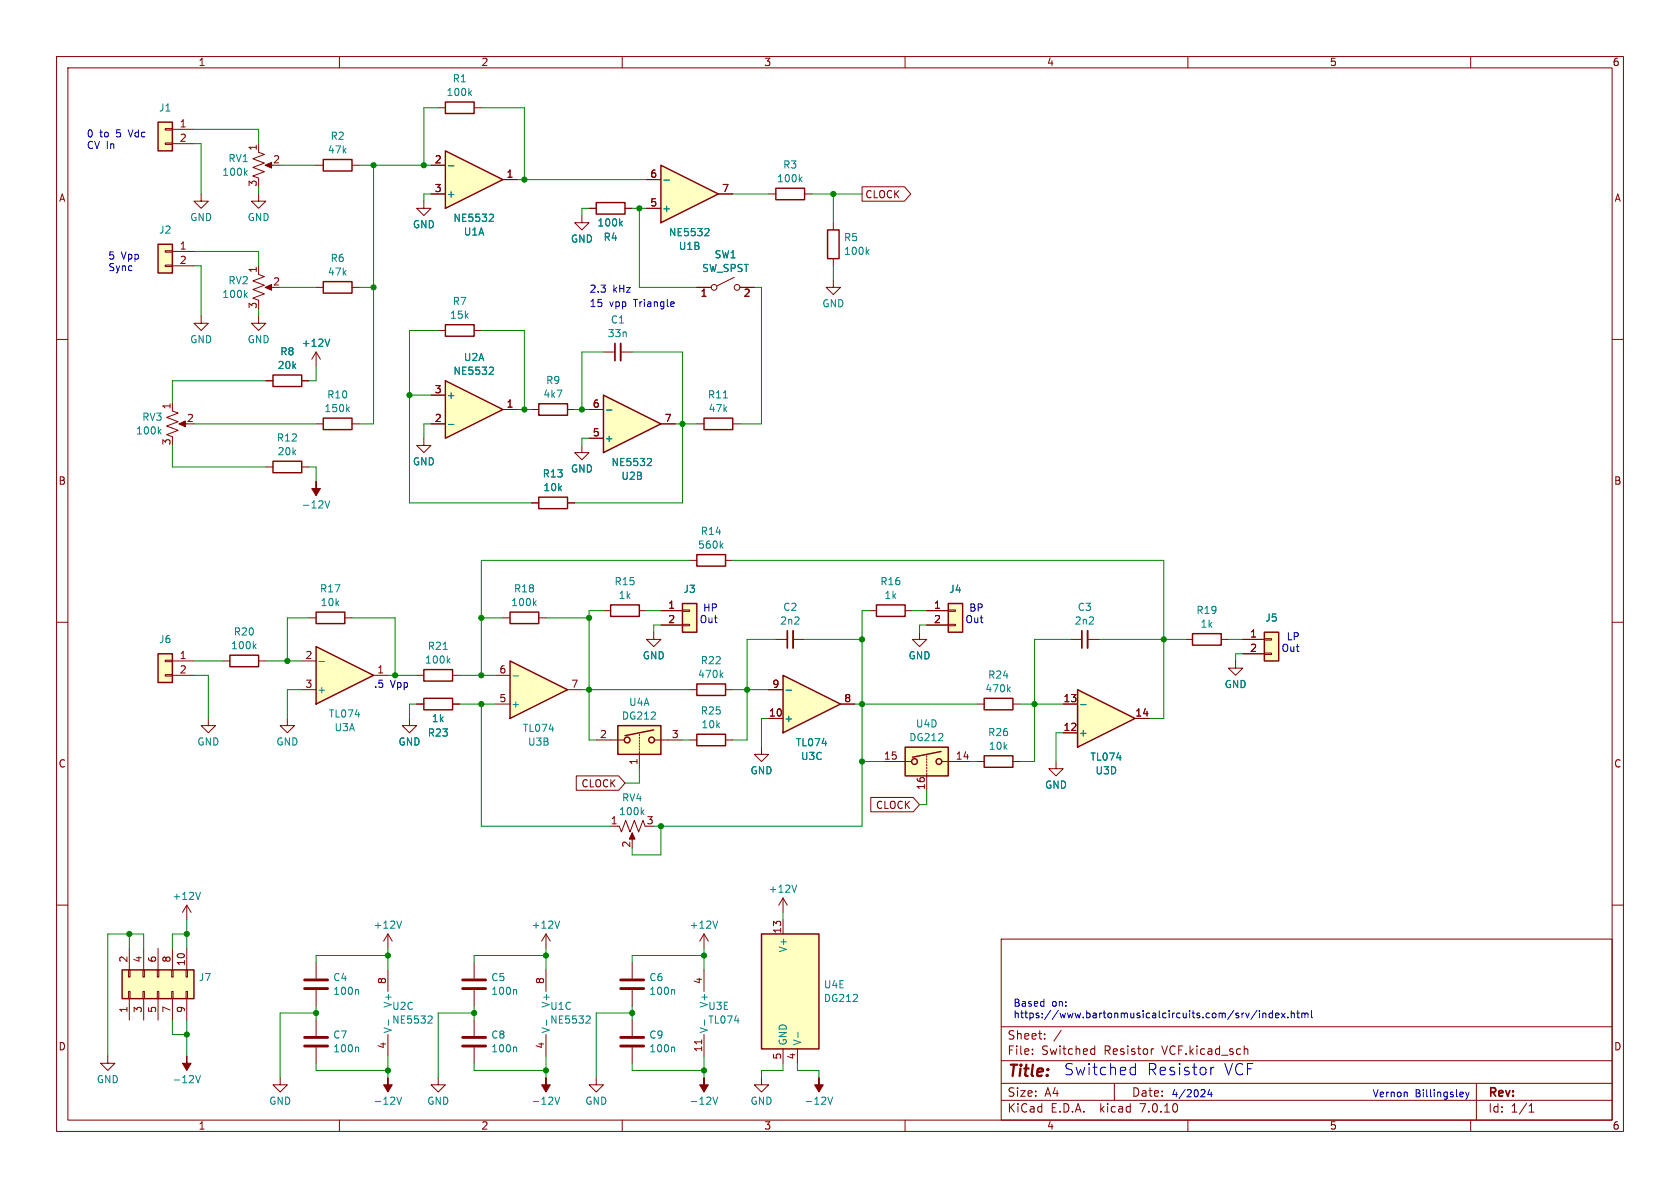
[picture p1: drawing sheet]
<svg xmlns="http://www.w3.org/2000/svg" width="297mm" height="210mm" viewBox="0 0 297 210" stroke-linecap="round" stroke-linejoin="round" font-family="sans-serif">
<g fill="none" stroke="#840000" stroke-width=".18">
<path d="M10 10h277v190h-277zM12 12h273v186h-273zM60 10v2M110 10v2M160 10v2M210 10v2M260 10v2M10 60h2M285 60h2M10 110h2M285 110h2M10 160h2"/>
<path d="M285 160h2M177 166h108v32h-108zM49.5 190.5v1.3h1.3l-1.3 1.2-1.2-1.2h1.2M60 198v2M110 198v2M160 198v2M177 194.5h108M177 191.5h108M177 187.5h108M177 181.5h108M182.5 186.3v.1M182.5 185.5v.1"/>
<path d="M184.7 183.6v.1M184.7 182.8v.1M187.6 182.1l-1.3 2M193.1 185.4l.4 .1M193.5 184.9v1.5M193.5 186.3l-.4 .1M197 191.5v3M204 185.4l-.4 .1M210 198v2M220.2 185.4h.2l.2 .2v.8M260 198v2M261 191.5v6.5"/>
<path d="M270.3 196.6h.9M270.3 195.5l.4-.4v1.5"/>
</g>
<path d="M78.7 26.7l10.2 5.1-10.2 5z" fill="#ffffc2"/>
<path d="M78.7 26.7l10.2 5.1-10.2 5zM95.2 87.9h5.1v2h-5.1zM55.9 108.2h5.1v2h-5.1zM21.6 171.5h12.7v5h-12.7z" fill="none" stroke="#840000" stroke-width=".25"/>
<g fill="none" stroke="#840000" stroke-width=".18">
<path d="M76.2 29.2h2.5M76.2 34.3h2.5M88.9 31.8h2.5M35.6 55.9v1.3h1.2l-1.2 1.2-1.3-1.2h1.3M45.7 55.9v1.3h1.3l-1.3 1.2-1.3-1.2h1.3M45.7 48.5l1 .4-2 .8 2 .7-2 .8 2 .7-2 .8 1 .4v.2M45.7 47v1.3M47.2 50.8h1.1M94 88.9h1.2M100.3 88.9h1.3M54.6 109.2h1.3M61 109.2h1.2"/>
<path d="M22.7 175.3h.3v1.2h-.3zM22.7 171.5h.3v1.2h-.3zM22.9 167.6v3.9M22.9 176.5v3.8M25.3 175.3h.2v1.2h-.2zM25.3 171.5h.2v1.2h-.2zM25.4 167.6v3.9M25.4 176.5v3.8M27.8 175.3h.3v1.2h-.3zM27.8 171.5h.3v1.2h-.3zM27.9 167.6v3.9M27.9 176.5v3.8"/>
<path d="M30.4 175.3h.2v1.2h-.2zM30.4 171.5h.2v1.2h-.2zM30.5 167.6v3.9M30.5 176.5v3.8M32.9 175.3h.2v1.2h-.2zM32.9 171.5h.2v1.2h-.2zM33 160v2.6M33 167.6v3.9M33 176.5v3.8M33 160l-.7 1.3M33 160l.8 1.3"/>
</g>
<path d="M79.3 29.3h.9M86.7 37.9h.4l.1 .3-.7 .9h.7M43.4 52.1l.3 .5M43.7 51.7l-.5 .5M35.4 157.7l-.4 1.3" fill="none" stroke="#008484" stroke-width=".18"/>
<path d="M21.6 171.5h12.7v5h-12.7z" fill="#ffffc2" stroke="#ffffc2" stroke-width=".18"/>
<path d="M46.9 50.8l1.1-.5v1z" fill="#840000" stroke="#840000" stroke-width=".18"/>
<path d="M116.8 29.2l10.2 5.1-10.2 5.1z" fill="#ffffc2"/>
<path d="M78.7 18h5.1v2.1h-5.1zM105.4 35.8h5.1v2h-5.1zM116.8 29.2l10.2 5.1-10.2 5.1zM95.2 71.4h5.1v2h-5.1zM124.5 73.9h5v2h-5zM27.9 115.6h2.6v5.1h-2.6zM40.6 115.8h5.1v2.1h-5.1zM134.6 165.1h10.2v20.3h-10.2z" fill="none" stroke="#840000" stroke-width=".25"/>
<g fill="none" stroke="#840000" stroke-width=".18">
<path d="M77.5 19.1h1.2M83.8 19.1h1.3M102.9 38.1v1.3h1.2l-1.2 1.2-1.3-1.2h1.3M104.1 36.8h1.3M110.5 36.8h1.3M114.3 36.8h2.5M114.3 31.8h2.5M127 34.3h2.5M94 72.4h1.2M100.3 72.4h1.3M106.7 62.2h2M109.7 62.2h2.1"/>
<path d="M123.2 74.9h1.3M129.5 74.9h1.3M29.2 119.3h1.3v.2h-1.3zM29.2 116.7h1.3v.3h-1.3zM30.5 116.8h3.8M30.5 119.4h3.8M39.4 116.8h1.2M45.7 116.8h1.3M36.8 127v1.3h1.3l-1.3 1.2-1.2-1.2h1.2M55.9 170.2v2.8M55.9 175v2.8M68.6 165.1l-.8 1.3"/>
<path d="M68.6 165.1v2.5M68.6 171.5v3.8M68.6 165.1l.7 1.3M111.8 170.2v2.8M111.8 175v2.8M138.4 162.6v2.5M19 186.7v1.3h1.3l-1.3 1.2-1.2-1.2h1.2M55.9 180.3v2.8M55.9 185.2v2.8M68.6 182.9v3.8M77.5 190.5v1.3h1.2l-1.2 1.2-1.3-1.2h1.3M134.6 190.5v1.3h1.3l-1.3 1.2-1.3-1.2h1.3"/>
<path d="M138.4 185.4v2.6M141 185.4v2.6"/>
</g>
<g fill="none" stroke="#008484" stroke-width=".18">
<path d="M83 16.4l.4 .5M83.4 16l-.5 .5M109.7 39.5l.3 .4M110 39.1l-.4 .5M117.4 31.8h.9M124.8 40.4l.4 .1 .1 .3-.7 .9h.7M127.9 70.3h.7M44.9 114.2l.4 .5M45.3 113.8l-.5 .5M63.2 174.9l.2 .2v.7M71 162.8l-.4 1.3M75.9 179.6l.4 .1 .1 .3-.8 .9h.8"/>
<path d="M119.1 174.9l.2 .2v.7M34.6 190.1l.4 1.3 .4-1.3M63.2 185.1l.2 .2v.6M68.7 180.3v1M70.2 193.9l.4 1.3 .4-1.3M126 193.9l.5 1.3 .4-1.3M141.1 182.5v.9M146.4 193.9l.4 1.3 .4-1.3"/>
</g>
<g fill="#840000" stroke="#840000" stroke-width=".18">
<path d="M33 186.7v1.3h.8l-.8 1.2-.7-1.2h.7z"/>
<path d="M144.8 190.5v1.3h.7l-.7 1.2-.8-1.2h.8z"/>
<path d="M124.5 190.5v1.3h.7l-.7 1.2-.8-1.2h.8z"/>
<path d="M68.6 190.5v1.3h.7l-.7 1.2-.8-1.2h.8z"/>
</g>
<path d="M53.8 174.8h4.1M53.8 173.2h4.1M109.7 174.8h4.1M109.7 173.2h4.1M53.8 184.9h4.1M53.8 183.4h4.1" fill="none" stroke="#840000" stroke-width=".51"/>
<g fill="#ffffc2" stroke="#ffffc2" stroke-width=".18">
<path d="M134.6 165.1h10.2v20.3h-10.2z"/>
<path d="M27.9 115.6h2.6v5.1h-2.6z"/>
</g>
<path d="M109.7 60.7v3.1" fill="none" stroke="#840000" stroke-width=".33"/>
<path d="M108.7 60.7v3.1" fill="none" stroke="#840000" stroke-width=".3"/>
<path d="M55.9 114.3l10.1 5.1-10.1 5.1z" fill="#ffffc2"/>
<path d="M27.9 43.2h2.6v5.1h-2.6zM55.9 114.3l10.1 5.1-10.1 5.1z" fill="none" stroke="#840000" stroke-width=".25"/>
<path d="M29.2 46.9h1.3v.2h-1.3zM29.2 44.3h1.3v.3h-1.3zM30.5 44.5h3.8M30.5 47h3.8M53.3 116.8h2.6M66 119.4h2.6M50.8 127v1.3h1.3l-1.3 1.2-1.3-1.2h1.3M53.3 121.9h2.6M111.8 180.3v2.8M111.8 185.2v2.8" fill="none" stroke="#840000" stroke-width=".18"/>
<path d="M56.4 116.9h1M119.1 185.1l.2 .2v.6" fill="none" stroke="#008484" stroke-width=".18"/>
<path d="M109.7 184.9h4.1M109.7 183.4h4.1" fill="none" stroke="#840000" stroke-width=".51"/>
<path d="M27.9 43.2h2.6v5.1h-2.6z" fill="#ffffc2" stroke="#ffffc2" stroke-width=".18"/>
<path d="M106.7 69.9l10.1 5-10.1 5.1z" fill="#ffffc2"/>
<path d="M146.3 40.6h2v5.1h-2zM106.7 69.9l10.1 5-10.1 5.1z" fill="none" stroke="#840000" stroke-width=".25"/>
<path d="M147.3 39.4v1.2M147.3 45.7v1.3M104.1 77.5h2.6M104.1 72.4h2.6M116.8 74.9h2.6" fill="none" stroke="#840000" stroke-width=".18"/>
<path d="M153.3 44.5l.3 .5M153.6 44.1l-.5 .5M107.2 72.5h1M114.6 81l.5 .1 .1 .3-.8 .9h.8" fill="none" stroke="#008484" stroke-width=".18"/>
<path d="M78.7 67.3l10.2 5.1-10.2 5.1z" fill="#ffffc2"/>
<g fill="none" stroke="#840000" stroke-width=".25">
<path d="M27.9 21.6h2.6v5.1h-2.6zM57.1 28.2h5.1v2h-5.1zM137.2 33.3h5v2h-5zM57.1 49.8h5.1v2h-5.1zM78.7 57.4h5.1v2h-5.1zM48.3 66.3h5v2h-5zM57.1 73.9h5.1v2h-5.1zM78.7 67.3l10.2 5.1-10.2 5.1zM48.3 81.5h5v2.1h-5zM123.2 98h5.1v2.1h-5.1zM74.9 118.4h5.1v2h-5.1zM223.5 111.8h2.6v5h-2.6z"/>
<path d="M74.9 123.4h5.1v2.1h-5.1z"/>
</g>
<g fill="none" stroke="#840000" stroke-width=".18">
<path d="M29.2 25.3h1.3v.2h-1.3zM29.2 22.7h1.3v.3h-1.3zM30.5 22.9h3.8M30.5 25.4h3.8M35.6 34.3v1.3h1.2l-1.2 1.2-1.3-1.2h1.3M45.7 26.9l1 .4-2 .8 2 .7-2 .8 2 .8-2 .7 1 .4v.3M45.7 34.3v1.3h1.3l-1.3 1.2-1.3-1.2h1.3M45.7 25.4v1.3M47.2 29.2h1.1M55.9 29.2h1.2M62.2 29.2h1.3M74.9 35.6v1.2h1.3l-1.3 1.3-1.2-1.3h1.2"/>
<path d="M135.9 34.3h1.3M142.2 34.3h1.3M55.9 50.8h1.2M62.2 50.8h1.3M77.5 58.4h1.2M83.8 58.4h1.3M123.2 50.8h2.5M129.8 49l-3.1 1.5M130.8 50.8h2.5M147.3 49.5v1.3h1.3l-1.3 1.3-1.3-1.3h1.3M30.5 72.6l1 .4-2 .8 2 .7-2 .8 2 .8-2 .7 1 .4v.3M30.5 71.1v1.3"/>
<path d="M32 74.9h1M47 67.3h1.3M53.3 67.3h1.3M55.9 74.9h1.2M55.9 62.2l-.8 1.3M55.9 62.2v2.6M55.9 62.2l.7 1.3M62.2 74.9h1.3M74.9 77.5v1.2h1.3l-1.3 1.3-1.2-1.3h1.2M76.2 74.9h2.5M76.2 69.9h2.5M88.9 72.4h2.5"/>
<path d="M102.9 78.7v1.3h1.2l-1.2 1.3-1.3-1.3h1.3M47 82.6h1.3M53.3 82.6h1.3M121.9 99.1h1.3M128.3 99.1h1.2M73.7 119.4h1.2M80 119.4h1.3M219.7 113h3.8M219.7 115.6h3.8M223.5 115.4h1.3v.3h-1.3zM223.5 112.9h1.3v.3h-1.3zM72.4 127v1.3h1.3l-1.3 1.2-1.3-1.2h1.3"/>
<path d="M73.7 124.5h1.2M80 124.5h1.3M124.5 165.1v2.5M124.5 171.5v3.8M124.5 165.1l-.8 1.3M124.5 165.1l.7 1.3M124 183.8v.7M124.5 182.9v3.8"/>
<circle cx="126.2" cy="50.8" r=".51"/>
<circle cx="130.3" cy="50.8" r=".51"/>
</g>
<g fill="none" stroke="#008484" stroke-width=".18">
<path d="M43.4 30.5l.3 .5M43.7 30.2l-.5 .4M141.4 31.6l.4 .5M141.8 31.3l-.5 .5M58.3 59.9l-.4 1.3M28.1 76.2l.4 .5M28.5 75.9l-.5 .5M61.4 72.3l.4 .5M61.8 71.9l-.5 .5M79.3 75h.9M86.7 64.9l.4 .1 .1 .3-.7 .9h.7M57.5 88.5l.4 1.3 .4-1.3"/>
<path d="M127.5 96.4l.3 .5M127.8 96.1l-.5 .4M78.3 114.8h.8M79.2 116.7l.4 .5M79.6 116.4l-.5 .5M126.9 162.8l-.4 1.3"/>
</g>
<g fill="#840000" stroke="#840000" stroke-width=".18">
<path d="M31.6 74.9l1.2-.5v1z"/>
<path d="M46.9 29.2l1.1-.5v1z"/>
<path d="M55.9 85.1v1.3h.7l-.7 1.2-.8-1.2h.8z"/>
</g>
<g fill="#ffffc2" stroke="#ffffc2" stroke-width=".18">
<path d="M223.5 111.8h2.6v5h-2.6z"/>
<path d="M27.9 21.6h2.6v5.1h-2.6z"/>
</g>
<path d="M190.5 121.9l10.2 5.1-10.2 5.1z" fill="#ffffc2"/>
<path d="M174 133.6h5.1v2h-5.1zM174 123.4h5.1v2.1h-5.1zM190.5 121.9l10.2 5.1-10.2 5.1z" fill="none" stroke="#840000" stroke-width=".25"/>
<path d="M189.2 113h2.1M192.3 113h2M134.6 132.1v1.3h1.3l-1.3 1.2-1.3-1.2h1.3M172.7 124.5h1.3M172.7 134.6h1.3M179.1 124.5h1.2M179.1 134.6h1.2M186.7 134.6v1.3h1.3l-1.3 1.3-1.3-1.3h1.3M188 129.5h2.5M188 124.5h2.5M200.7 127h2.5" fill="none" stroke="#840000" stroke-width=".18"/>
<path d="M178.3 121.8l.3 .5M178.6 121.5l-.5 .4M191 124.6h1" fill="none" stroke="#008484" stroke-width=".18"/>
<path d="M192.3 111.5v3.1" fill="none" stroke="#840000" stroke-width=".33"/>
<path d="M191.3 111.5v3.1" fill="none" stroke="#840000" stroke-width=".3"/>
<path d="M138.4 119.4l10.2 5.1-10.2 5z" fill="#ffffc2"/>
<g fill="none" stroke="#840000" stroke-width=".25">
<path d="M120.6 106.7h2.6v5.1h-2.6zM138.4 119.4l10.2 5.1-10.2 5zM154.9 106.9h5.1v2.1h-5.1zM167.6 106.7h2.6v5.1h-2.6zM109.2 128.3h7.6v5.1h-7.6zM115.6 129l-5.1 1M123.2 129.8h5.1v2h-5.1zM160 132.1h7.6v5.1h-7.6zM166.4 132.8l-5.1 1.1"/>
<circle cx="110.9" cy="130.8" r=".51"/>
<circle cx="115.2" cy="130.8" r=".51"/>
<circle cx="161.7" cy="134.6" r=".51"/>
<circle cx="166" cy="134.6" r=".51"/>
</g>
<g fill="none" stroke="#840000" stroke-width=".18">
<path d="M115.6 111.8v1.2h1.2l-1.2 1.3-1.3-1.3h1.3M116.8 108h3.8M116.8 110.5h3.8M120.6 110.4h1.3v.2h-1.3zM120.6 107.8h1.3v.3h-1.3zM137.2 113h2M140.2 113h2M153.7 108h1.2M160 108h1.3M162.6 111.8v1.2h1.2l-1.2 1.3-1.3-1.3h1.3M163.8 108h3.8M163.8 110.5h3.8"/>
<path d="M167.6 110.4h1.3v.2h-1.3zM167.6 107.8h1.3v.3h-1.3zM105.4 130.8h4.8M113 129.8v.2M113 130.3v.3M113 130.8v.3M113 131.3v.3M113 131.8v.3M113 132.3v.3M113 132.8v3.1M115.8 130.8h4.8M121.9 130.8h1.3"/>
<path d="M128.3 130.8h1.2M135.9 127h2.5M135.9 121.9h2.5M148.6 124.5h2.5M156.2 134.6h4.8M163.8 133.6v.3M163.8 134.1v.3M163.8 134.6v.3M163.8 135.1v.3M163.8 135.6v.3M163.8 136.1v.3M163.8 136.7v3"/>
<path d="M166.6 134.6h4.8M107.9 146.1h1.6l.4 1 .7-2.1 .8 2.1 .7-2.1 .8 2.1 .8-2.1 .3 1.1M111.8 147.6v1M83.8 170.2v2.8M83.8 175v2.8M96.5 165.1l-.7 1.3M96.5 165.1v2.5M96.5 171.5v3.8M96.5 165.1l.8 1.3M83.8 180.3v2.8M83.8 185.2v2.8M96.5 182.9v3.8"/>
<path d="M105.4 190.5v1.3h1.3l-1.3 1.2-1.3-1.2h1.3"/>
</g>
<path d="M139 122h.9M113.5 143.5l.3 .5M113.8 143.2l-.4 .5M91.1 174.9l.2 .2v.7M98.9 162.8l-.4 1.3M103.8 179.6l.4 .1 .1 .3-.7 .9h.7M91.1 185.1l.2 .2v.6M96.6 180.3v1M98.1 193.9l.4 1.3 .4-1.3" fill="none" stroke="#008484" stroke-width=".18"/>
<g fill="#ffffc2" stroke="#ffffc2" stroke-width=".18">
<path d="M160 132.1h7.6v5.1h-7.6z"/>
<path d="M167.6 106.7h2.6v5.1h-2.6z"/>
<path d="M109.2 128.3h7.6v5.1h-7.6z"/>
<path d="M120.6 106.7h2.6v5.1h-2.6z"/>
</g>
<path d="M140.2 111.5v3.1" fill="none" stroke="#840000" stroke-width=".33"/>
<path d="M139.2 111.5v3.1" fill="none" stroke="#840000" stroke-width=".3"/>
<path d="M81.8 174.8h4.1M81.8 173.2h4.1M81.8 184.9h4.1M81.8 183.4h4.1" fill="none" stroke="#840000" stroke-width=".51"/>
<g fill="#840000" stroke="#840000" stroke-width=".18">
<path d="M111.8 147.2l.5 1.1h-1z"/>
<path d="M96.5 190.5v1.3h.8l-.8 1.2-.7-1.2h.7z"/>
</g>
<path d="M90.2 116.8l10.1 5.1-10.1 5.1z" fill="#ffffc2"/>
<path d="M90.2 108.2h5v2h-5zM90.2 116.8l10.1 5.1-10.1 5.1zM107.9 106.9h5.1v2.1h-5.1zM210.8 112h5.1v2h-5.1zM123.2 120.9h5.1v2h-5.1z" fill="none" stroke="#840000" stroke-width=".25"/>
<g fill="none" stroke="#840000" stroke-width=".18">
<path d="M76.2 34.3h2.5M76.2 29.2h2.5M88.9 31.8h2.5M104.1 36.8h1.3M110.5 36.8h1.3M114.3 36.8h2.5M114.3 31.8h2.5M127 34.3h2.5M152.4 33h7.5l1.1 1.3-1.1 1.3h-7.5zM123.2 50.8h2.5M130.8 50.8h2.5M47 67.3h1.3"/>
<path d="M53.3 67.3h1.3M76.2 74.9h2.5M76.2 69.9h2.5M88.9 72.4h2.5M104.1 72.4h2.6M104.1 77.5h2.6M116.8 74.9h2.6M94 88.9h1.2M100.3 88.9h1.3M87.6 119.4h2.6M88.9 109.2h1.3M95.2 109.2h1.3"/>
<path d="M106.7 108h1.2M113 108h1.3M116.8 108h3.8M116.8 110.5h3.8M163.8 108h3.8M163.8 110.5h3.8M209.5 113h1.3M215.9 113h1.3M218.4 116.8v1.3h1.3l-1.3 1.3-1.2-1.3h1.2M219.7 113h3.8M219.7 115.6h3.8M73.7 124.5h1.2"/>
<path d="M80 124.5h1.3M87.6 124.5h2.6M100.3 121.9h2.6M101.9 137.2h7.5l1.1 1.2-1.1 1.3h-7.5zM121.9 121.9h1.3M128.3 121.9h1.2M135.9 121.9h2.5M135.9 127h2.5M148.6 124.5h2.5M188 124.5h2.5M188 129.5h2.5M200.7 127h2.5"/>
<path d="M138.4 158.8l-.7 1.2M138.4 158.8v2.5M138.4 158.8l.8 1.2M153.9 141h7.5l1.2 1.2-1.2 1.3h-7.5z"/>
</g>
<g fill="none" stroke="#008484" stroke-width=".18">
<path d="M79.3 29.3h.9M86.7 37.9h.4l.1 .3-.7 .9h.7M109.7 39.5l.3 .4M110 39.1l-.4 .5M117.4 31.8h.9M58.3 59.9l-.4 1.3M124.8 40.4l.4 .1 .1 .3-.7 .9h.7M79.3 75h.9M86.7 64.9l.4 .1 .1 .3-.7 .9h.7M107.2 72.5h1M114.6 81l.5 .1 .1 .3-.8 .9h.8M90.7 119.5h1"/>
<path d="M94.4 106.6l.4 .5M94.8 106.2l-.5 .5M127.5 119.3l.3 .5M127.8 118.9l-.5 .5M139 122h.9M191 124.6h1M140.8 156.5l-.4 1.2"/>
</g>
<g fill="none" stroke="#0000c2" stroke-width=".18">
<path d="M119 53.3l.2 .4-.6 .1M119.1 54.1l-.1 .1M222.2 178.6l-1.1 1.6M222.7 178.7v.1M222.7 179.1v.8M223.3 179.1v.8M223.3 179.2l.1-.1h.3l.1 .8M225 179.1h-.4l-.3 .2 .2 .6h.5M225 178.7v1.2M225.5 179.5l.6-.1-.1-.3h-.3l-.2 .2 .1 .6h.4M226.5 179.1l.7 .8M227.2 179.1l-.7 .8"/>
<path d="M227.7 179.8v.1M228.3 179.2l.2-.1h.3v.8M228.3 178.7v1.2M229.2 179.1h.5M229.4 178.7v1l.3 .2M230.2 179.2l.3-.1 .2 .2M230.2 179.1v.8M230.7 179.3l.2-.2h.3v.8M230.7 179.3v.6M231.8 178.7v1l.2 .2M200 189.9l.2 .1 .5-.1M200 188.8l.2-.1 .5 .1"/>
<path d="M200.7 188v2M212.3 193.9h.7M213 192.7v.5M213.8 192.6l-.3 .9h.8M214.1 188.7v1.3M214.1 193v.9M214.6 188.7a.51 .51 0 0 0-.5 .3M248.7 193.1l.1 .8M258.5 193l.2 .4-.6 .1M258.6 193.8l-.1 .1M259.1 193l.3 .9M259.4 193.9l-.3 .4"/>
<path d="M259.7 193l-.3 .9"/>
</g>
<g fill="none" stroke="#008400" stroke-width=".18">
<path d="M77.5 19.1h-2.6v10.1M85.1 19.1h7.6v12.7M34.3 22.9h11.4v2.5M34.3 25.4h1.3v8.9M45.7 33v1.3M49.5 29.2h6.4M63.5 29.2h12.7M66 29.2v45.7h-2.5M76.2 34.3h-1.3v1.3M91.4 31.8h22.9M104.1 36.8h-1.2v1.3M111.8 36.8h2.5"/>
<path d="M113 36.8v14h10.2M129.5 34.3h6.4M143.5 34.3h8.9M147.3 34.3v5.1M34.3 44.5h11.4v2.5M34.3 47h1.3v8.9M45.7 54.6v1.3M49.5 50.8h6.4M63.5 50.8h2.5M77.5 58.4h-5.1v30.5h21.6M85.1 58.4h7.6v14M133.3 50.8h1.3v24.1h-3.8"/>
<path d="M147.3 47v2.5M30.5 78.7v3.9h16.5M34.3 74.9h21.6M47 67.3h-16.5v3.8M55.9 64.8v2.5h-1.3M72.4 69.9h3.8M76.2 74.9h-1.3v2.6M91.4 72.4h2.6M101.6 72.4h2.5M104.1 77.5h-1.2v1.2M106.7 62.2h-3.8v10.2M111.8 62.2h8.8v26.7h-19"/>
<path d="M119.4 74.9h3.8M54.6 82.6h1.3v2.5M121.9 99.1h-36.8v20.3M129.5 99.1h76.2v27.9h-2.5M34.3 119.4h2.5v7.6M34.3 116.8h5.1M47 116.8h6.3M54.6 109.2h-3.8v7.6M62.2 109.2h7.6v10.2M68.6 119.4h5.1M81.3 119.4h6.3M85.1 109.2h3.8"/>
<path d="M96.5 109.2h7.6M106.7 108h-2.6v22.8h1.3M114.3 108h2.5M116.8 110.5h-1.2v1.3M137.2 113h-5.1v17.8h-2.6M142.2 113h10.2M153.7 108h-1.3v38.1h-36.8M161.3 108h2.5M163.8 110.5h-1.2v1.3M189.2 113h-6.3v21.6h-2.6M194.3 113h15.2M217.2 113h2.5"/>
<path d="M219.7 115.6h-1.3v1.2M53.3 121.9h-2.5v5.1M73.7 124.5h-1.3v2.5M81.3 124.5h6.3M85.1 124.5v21.6h22.8M102.9 121.9h19M113 135.9v2.5h-2.5M120.6 130.8h1.3M129.5 121.9h6.4M135.9 127h-1.3v5.1M151.1 124.5h21.6M152.4 134.6h3.8"/>
<path d="M163.8 139.7v2.5h-1.2M171.4 134.6h1.3M180.3 124.5h7.7M188 129.5h-1.3v5.1M116.8 146.1v5h-5v-1.2M22.9 165.1v2.5M25.4 167.6v-2.5h-6.4v21.6M33 165.1h-2.5v2.5M33 162.6v5M55.9 177.8v2.5M55.9 179.1h-6.4v11.4M68.6 168.9h-12.7v1.3"/>
<path d="M68.6 167.6v3.9M83.8 179.1h-6.3v11.4M83.8 177.8v2.5M96.5 168.9h-12.7v1.3M96.5 167.6v3.9M111.8 179.1h-6.4v11.4M111.8 177.8v2.5M124.5 168.9h-12.7v1.3M124.5 167.6v3.9M138.4 161.3v1.3M30.5 180.3v2.6h2.5M33 180.3v6.4"/>
<path d="M55.9 188v1.2h12.7M68.6 186.7v3.8M83.8 188v1.2h12.7M96.5 186.7v3.8M111.8 188v1.2h12.7M124.5 186.7v3.8M138.4 188v1.2h-3.8v1.3M141 188v1.2h3.8v1.3"/>
</g>
<g fill="#008400" stroke="#008400" stroke-width=".18">
<circle cx="33" cy="182.9" r=".46"/>
<circle cx="22.9" cy="165.1" r=".46"/>
<circle cx="55.9" cy="179.1" r=".46"/>
<circle cx="33" cy="165.1" r=".46"/>
<circle cx="68.6" cy="189.2" r=".46"/>
<circle cx="113" cy="36.8" r=".46"/>
<circle cx="147.3" cy="34.3" r=".46"/>
<circle cx="68.6" cy="168.9" r=".46"/>
<circle cx="50.8" cy="116.8" r=".46"/>
<circle cx="69.8" cy="119.4" r=".46"/>
<circle cx="66" cy="29.2" r=".46"/>
<circle cx="74.9" cy="29.2" r=".46"/>
<circle cx="92.7" cy="31.8" r=".46"/>
<circle cx="66" cy="50.8" r=".46"/>
<circle cx="92.7" cy="72.4" r=".46"/>
<circle cx="72.4" cy="69.9" r=".46"/>
<circle cx="120.6" cy="74.9" r=".46"/>
<circle cx="102.9" cy="72.4" r=".46"/>
<circle cx="85.1" cy="109.2" r=".46"/>
<circle cx="205.7" cy="113" r=".46"/>
<circle cx="152.4" cy="134.6" r=".46"/>
<circle cx="152.4" cy="124.5" r=".46"/>
<circle cx="152.4" cy="113" r=".46"/>
<circle cx="83.8" cy="179.1" r=".46"/>
<circle cx="116.8" cy="146.1" r=".46"/>
<circle cx="96.5" cy="168.9" r=".46"/>
<circle cx="96.5" cy="189.2" r=".46"/>
<circle cx="85.1" cy="124.5" r=".46"/>
<circle cx="85.1" cy="119.4" r=".46"/>
<circle cx="104.1" cy="121.9" r=".46"/>
<circle cx="104.1" cy="109.2" r=".46"/>
<circle cx="132.1" cy="121.9" r=".46"/>
<circle cx="182.9" cy="124.5" r=".46"/>
<circle cx="124.5" cy="168.9" r=".46"/>
<circle cx="124.5" cy="189.2" r=".46"/>
<circle cx="111.8" cy="179.1" r=".46"/>
</g>
<text font-size="2.8" fill="#840000" x="178" y="190.9">Title:</text>
<g font-size="2.8" fill="#0000c2">
<text x="188" y="190.2">Switched</text>
<text x="202.7" y="190.2">Resistor</text>
<text x="216.4" y="190.2">VCF</text>
</g>
<g font-size="2.1" fill="#840000">
<text x="178" y="184">Sheet:</text>
<text x="178" y="186.7">File:</text>
<text x="184.1" y="186.7">Switched</text>
<text x="195.2" y="186.7">Resistor</text>
<text x="205.6" y="186.7">VCF.kicad_sch</text>
<text x="178" y="196.9">KiCad</text>
<text x="178" y="194.1">Size:</text>
<text x="184.7" y="194.1">A4</text>
<text x="185.7" y="196.9">E.D.A.</text>
<text x="194.6" y="196.9">kicad</text>
<text x="200" y="194.1">Date:</text>
<text x="201.8" y="196.9">7.0.10</text>
<text x="263" y="194.3">Rev:</text>
<text x="263" y="196.9">Id:</text>
<text x="267.1" y="196.9">1/1</text>
</g>
<g font-size="1.8" fill="#840000">
<text x="35" y="11.9">1</text>
<text x="85" y="11.9">2</text>
<text x="135" y="11.9">3</text>
<text x="185" y="11.9">4</text>
<text x="235" y="11.9">5</text>
<text x="285" y="11.9">6</text>
<text x="31.7" y="22.6">1</text>
<text x="31.7" y="25.1">2</text>
<text x="45.5" y="26.7" transform="rotate(-90 45.5 26.7)">1</text>
<text x="48.2" y="29">2</text>
<text x="76.8" y="29">2</text>
<text x="10.3" y="35.9">A</text>
<text x="45.5" y="33.1" transform="rotate(-90 45.5 33.1)">3</text>
<text x="76.8" y="34">3</text>
<text x="89.5" y="31.5">1</text>
<text x="114.9" y="31.5">6</text>
<text x="127.6" y="34">7</text>
<text x="152.9" y="35.2">CLOCK</text>
<text x="285.3" y="35.9">A</text>
<text x="114.9" y="36.6">5</text>
<text x="31.7" y="44.2">1</text>
<text x="31.7" y="46.7">2</text>
<text x="45.5" y="48.3" transform="rotate(-90 45.5 48.3)">1</text>
<text x="48.2" y="50.5">2</text>
<text x="123.8" y="52.8">1</text>
<text x="131.4" y="52.8">2</text>
<text x="45.5" y="54.7" transform="rotate(-90 45.5 54.7)">3</text>
<text x="76.8" y="69.6">3</text>
<text x="30.2" y="72.5" transform="rotate(-90 30.2 72.5)">1</text>
<text x="32.9" y="74.7">2</text>
<text x="76.8" y="74.7">2</text>
<text x="89.5" y="72.1">1</text>
<text x="104.7" y="77.2">5</text>
<text x="104.7" y="72.1">6</text>
<text x="117.4" y="74.7">7</text>
<text x="30.2" y="78.8" transform="rotate(-90 30.2 78.8)">3</text>
<text x="10.3" y="85.9">B</text>
<text x="285.3" y="85.9">B</text>
<text x="118" y="107.7">1</text>
<text x="165" y="107.7">1</text>
<text x="118" y="110.2">2</text>
<text x="165" y="110.2">2</text>
<text x="220.9" y="112.8">1</text>
<text x="31.7" y="116.6">1</text>
<text x="31.7" y="119.1">2</text>
<text x="53.9" y="116.6">2</text>
<text x="66.6" y="119.1">1</text>
<text x="88.2" y="119.1">6</text>
<text x="220.9" y="115.3">2</text>
<text x="53.9" y="121.7">3</text>
<text x="88.2" y="124.2">5</text>
<text x="100.9" y="121.7">7</text>
<text x="136.5" y="121.7">9</text>
<text x="149.2" y="124.2">8</text>
<text x="187.9" y="124.2">13</text>
<text x="106" y="130.6">2</text>
<text x="118.7" y="130.6">3</text>
<text x="135.8" y="126.7">10</text>
<text x="187.9" y="129.3">12</text>
<text x="200.6" y="126.7">14</text>
<text x="10.3" y="135.9">C</text>
<text x="112.8" y="135.3" transform="rotate(-90 112.8 135.3)">1</text>
<text x="156.2" y="134.4">15</text>
<text x="168.9" y="134.4">14</text>
<text x="285.3" y="135.9">C</text>
<text x="102.7" y="139.4">CLOCK</text>
<text x="154.8" y="143.2">CLOCK</text>
<text x="163.6" y="139.7" transform="rotate(-90 163.6 139.7)">16</text>
<text x="107.9" y="145.8">1</text>
<text x="111.5" y="149.9" transform="rotate(-90 111.5 149.9)">2</text>
<text x="114.2" y="145.8">3</text>
<text x="138.2" y="165.1" transform="rotate(-90 138.2 165.1)">13</text>
<text x="22.6" y="170.3" transform="rotate(-90 22.6 170.3)">2</text>
<text x="25.1" y="170.3" transform="rotate(-90 25.1 170.3)">4</text>
<text x="27.7" y="170.3" transform="rotate(-90 27.7 170.3)">6</text>
<text x="30.2" y="170.3" transform="rotate(-90 30.2 170.3)">8</text>
<text x="32.8" y="170.9" transform="rotate(-90 32.8 170.9)">10</text>
<text x="22.6" y="179.1" transform="rotate(-90 22.6 179.1)">1</text>
<text x="25.1" y="179.1" transform="rotate(-90 25.1 179.1)">3</text>
<text x="27.7" y="179.1" transform="rotate(-90 27.7 179.1)">5</text>
<text x="30.2" y="179.1" transform="rotate(-90 30.2 179.1)">7</text>
<text x="32.8" y="179.1" transform="rotate(-90 32.8 179.1)">9</text>
<text x="68.3" y="174.1" transform="rotate(-90 68.3 174.1)">8</text>
<text x="96.3" y="174.1" transform="rotate(-90 96.3 174.1)">8</text>
<text x="124.2" y="174.1" transform="rotate(-90 124.2 174.1)">4</text>
<text x="10.3" y="185.9">D</text>
<text x="68.3" y="185.5" transform="rotate(-90 68.3 185.5)">4</text>
<text x="96.3" y="185.5" transform="rotate(-90 96.3 185.5)">4</text>
<text x="285.3" y="185.9">D</text>
<text x="124.2" y="186.1" transform="rotate(-90 124.2 186.1)">11</text>
<text x="138.2" y="187.4" transform="rotate(-90 138.2 187.4)">5</text>
<text x="140.7" y="187.4" transform="rotate(-90 140.7 187.4)">4</text>
<text x="35" y="199.9">1</text>
<text x="85" y="199.9">2</text>
<text x="135" y="199.9">3</text>
<text x="185" y="199.9">4</text>
<text x="235" y="199.9">5</text>
<text x="285" y="199.9">6</text>
</g>
<g font-size="1.8" fill="#008484">
<text x="78.8" y="17.2">100k</text>
<text x="79.9" y="14.8">R1</text>
<text x="28" y="19.9">J1</text>
<text x="40.3" y="28.9">RV1</text>
<text x="57.9" y="27.3">47k</text>
<text x="58.3" y="24.9">R2</text>
<text x="138.4" y="30">R3</text>
<text x="39.2" y="31.3">100k</text>
<text x="78.9" y="35.2">+</text>
<text x="137.3" y="32.4">100k</text>
<text x="28" y="41.5">J2</text>
<text x="33.5" y="39.3">GND</text>
<text x="43.7" y="39.3">GND</text>
<text x="72.9" y="40.6">GND</text>
<text x="80.1" y="39.4">NE5532</text>
<text x="81.9" y="41.8">U1A</text>
<text x="105.5" y="40.2">100k</text>
<text x="117" y="37.7">+</text>
<text x="118.2" y="42">NE5532</text>
<text x="58.3" y="46.5">R6</text>
<text x="100.8" y="43.1">GND</text>
<text x="106.6" y="42.8">R4</text>
<text x="119.9" y="44.4">U1B</text>
<text x="126.2" y="45.9">SW1</text>
<text x="149.1" y="42.8">R5</text>
<text x="149.1" y="45.3">100k</text>
<text x="39.2" y="52.9">100k</text>
<text x="40.3" y="50.5">RV2</text>
<text x="57.9" y="48.9">47k</text>
<text x="124" y="48.3">SW_SPST</text>
<text x="79.5" y="56.5">15k</text>
<text x="79.9" y="54.1">R7</text>
<text x="107.3" y="59.8">33n</text>
<text x="107.9" y="57.4">C1</text>
<text x="145.3" y="54.5">GND</text>
<text x="33.5" y="60.9">GND</text>
<text x="43.7" y="60.9">GND</text>
<text x="49" y="65.4">20k</text>
<text x="49.5" y="63">R8</text>
<text x="53.2" y="61.5">+12V</text>
<text x="81.9" y="64">U2A</text>
<text x="57.7" y="70.6">R10</text>
<text x="78.9" y="70.7">+</text>
<text x="80.1" y="66.5">NE5532</text>
<text x="96" y="70.5">4k7</text>
<text x="96.4" y="68.1">R9</text>
<text x="125.1" y="70.6">R11</text>
<text x="24" y="77">100k</text>
<text x="25" y="74.6">RV3</text>
<text x="57.3" y="73.1">150k</text>
<text x="125.2" y="73.1">47k</text>
<text x="48.9" y="78.3">R12</text>
<text x="49" y="80.7">20k</text>
<text x="72.9" y="82.5">GND</text>
<text x="100.8" y="83.7">GND</text>
<text x="106.8" y="78.3">+</text>
<text x="108" y="82.6">NE5532</text>
<text x="95.8" y="84.6">R13</text>
<text x="96" y="87">10k</text>
<text x="109.8" y="85">U2B</text>
<text x="53.2" y="90.1">-12V</text>
<text x="123.8" y="94.8">R14</text>
<text x="123.3" y="97.2">560k</text>
<text x="56.5" y="104.9">R17</text>
<text x="56.6" y="107.3">10k</text>
<text x="90.3" y="107.3">100k</text>
<text x="90.8" y="104.9">R18</text>
<text x="108.5" y="103.7">R15</text>
<text x="109.3" y="106.1">1k</text>
<text x="120.7" y="105">J3</text>
<text x="155.5" y="103.7">R16</text>
<text x="156.3" y="106.1">1k</text>
<text x="167.7" y="105">J4</text>
<text x="28" y="113.9">J6</text>
<text x="41.2" y="112.5">R20</text>
<text x="137.8" y="110.6">2n2</text>
<text x="138.4" y="108.2">C2</text>
<text x="189.9" y="110.6">2n2</text>
<text x="190.4" y="108.2">C3</text>
<text x="211.4" y="108.7">R19</text>
<text x="212.1" y="111.2">1k</text>
<text x="223.6" y="110.1">J5</text>
<text x="40.7" y="115">100k</text>
<text x="75" y="117.5">100k</text>
<text x="75.5" y="115.1">R21</text>
<text x="113.5" y="116.8">GND</text>
<text x="123.8" y="117.6">R22</text>
<text x="160.5" y="116.8">GND</text>
<text x="56" y="122.8">+</text>
<text x="90.3" y="125.3">+</text>
<text x="111.1" y="125">U4A</text>
<text x="123.3" y="120">470k</text>
<text x="174.1" y="122.6">470k</text>
<text x="174.6" y="120.2">R24</text>
<text x="216.4" y="121.8">GND</text>
<text x="34.8" y="132">GND</text>
<text x="48.8" y="132">GND</text>
<text x="58" y="127">TL074</text>
<text x="59" y="129.5">U3A</text>
<text x="70.4" y="132">GND</text>
<text x="75.5" y="130.4">R23</text>
<text x="76.2" y="127.9">1k</text>
<text x="92.3" y="129.6">TL074</text>
<text x="109.8" y="127.4">DG212</text>
<text x="123.8" y="126.5">R25</text>
<text x="123.9" y="128.9">10k</text>
<text x="138.6" y="127.9">+</text>
<text x="160.6" y="131.2">DG212</text>
<text x="161.8" y="128.8">U4D</text>
<text x="174.6" y="130.3">R26</text>
<text x="190.6" y="130.4">+</text>
<text x="93.2" y="132">U3B</text>
<text x="132.6" y="137.1">GND</text>
<text x="140.6" y="132.1">TL074</text>
<text x="141.5" y="134.5">U3C</text>
<text x="174.7" y="132.7">10k</text>
<text x="192.7" y="134.7">TL074</text>
<text x="193.6" y="137.1">U3D</text>
<text x="109.9" y="141.9">RV4</text>
<text x="184.7" y="139.6">GND</text>
<text x="109.3" y="144.3">100k</text>
<text x="30.4" y="159.3">+12V</text>
<text x="135.8" y="158">+12V</text>
<text x="65.9" y="164.4">+12V</text>
<text x="93.9" y="164.4">+12V</text>
<text x="121.8" y="164.4">+12V</text>
<text x="35.1" y="173.6">J7</text>
<text x="58.8" y="173.6">C4</text>
<text x="86.8" y="173.6">C5</text>
<text x="114.7" y="173.6">C6</text>
<text x="139.3" y="168.5" transform="rotate(-90 139.3 168.5)">V+</text>
<text x="58.8" y="176.1">100n</text>
<text x="69.2" y="178.7">U2C</text>
<text x="69.4" y="178.3" transform="rotate(-90 69.4 178.3)">V+</text>
<text x="86.8" y="176.1">100n</text>
<text x="97.2" y="178.7">U1C</text>
<text x="97.4" y="178.3" transform="rotate(-90 97.4 178.3)">V+</text>
<text x="114.7" y="176.1">100n</text>
<text x="125.1" y="178.7">U3E</text>
<text x="125.3" y="178.3" transform="rotate(-90 125.3 178.3)">V+</text>
<text x="145.6" y="177.3">DG212</text>
<text x="145.6" y="174.9">U4E</text>
<text x="58.8" y="183.8">C7</text>
<text x="69.2" y="181.1">NE5532</text>
<text x="69.4" y="182.8" transform="rotate(-90 69.4 182.8)">V-</text>
<text x="86.8" y="183.8">C8</text>
<text x="97.2" y="181.1">NE5532</text>
<text x="97.4" y="182.8" transform="rotate(-90 97.4 182.8)">V-</text>
<text x="114.7" y="183.8">C9</text>
<text x="125.1" y="181.1">TL074</text>
<text x="125.3" y="182.8" transform="rotate(-90 125.3 182.8)">V-</text>
<text x="139.3" y="184.9" transform="rotate(-90 139.3 184.9)">GND</text>
<text x="141.8" y="184.9" transform="rotate(-90 141.8 184.9)">V-</text>
<text x="17" y="191.7">GND</text>
<text x="30.4" y="191.7">-12V</text>
<text x="58.8" y="186.2">100n</text>
<text x="86.8" y="186.2">100n</text>
<text x="114.7" y="186.2">100n</text>
<text x="47.5" y="195.5">GND</text>
<text x="65.9" y="195.5">-12V</text>
<text x="75.4" y="195.5">GND</text>
<text x="93.9" y="195.5">-12V</text>
<text x="103.4" y="195.5">GND</text>
<text x="121.8" y="195.5">-12V</text>
<text x="132.6" y="195.5">GND</text>
<text x="142.1" y="195.5">-12V</text>
</g>
<g font-size="1.8" fill="#0000c2">
<text x="15.2" y="24.4">0</text>
<text x="15.2" y="26.4">CV In</text>
<text x="17.6" y="24.4">to</text>
<text x="20.7" y="24.4">5</text>
<text x="23" y="24.4">Vdc</text>
<text x="19" y="46">5</text>
<text x="21.4" y="46">Vpp</text>
<text x="19" y="48">Sync</text>
<text x="104.1" y="51.8">2.3</text>
<text x="108.3" y="51.8">kHz</text>
<text x="104.1" y="54.4">15</text>
<text x="107.7" y="54.4">vpp</text>
<text x="112.2" y="54.4">Triangle</text>
<text x="123.6" y="110.2">Out</text>
<text x="124.2" y="108.2">HP</text>
<text x="170.6" y="110.2">Out</text>
<text x="171.2" y="108.2">BP</text>
<text x="227.4" y="113.3">LP</text>
<text x="226.5" y="115.3">Out</text>
<text x="66" y="121.7">.5</text>
<text x="69" y="121.7">Vpp</text>
<text x="179.1" y="178">Based</text>
<text x="185.9" y="178">on:</text>
<text x="179.1" y="180.1">https://www.bartonmusicalcircuits.com/srv/index.html</text>
<text x="207" y="194.1">4/2024</text>
<text x="242.6" y="194.1">Vernon</text>
<text x="250.2" y="194.1">Billingsley</text>
</g>
</svg>
